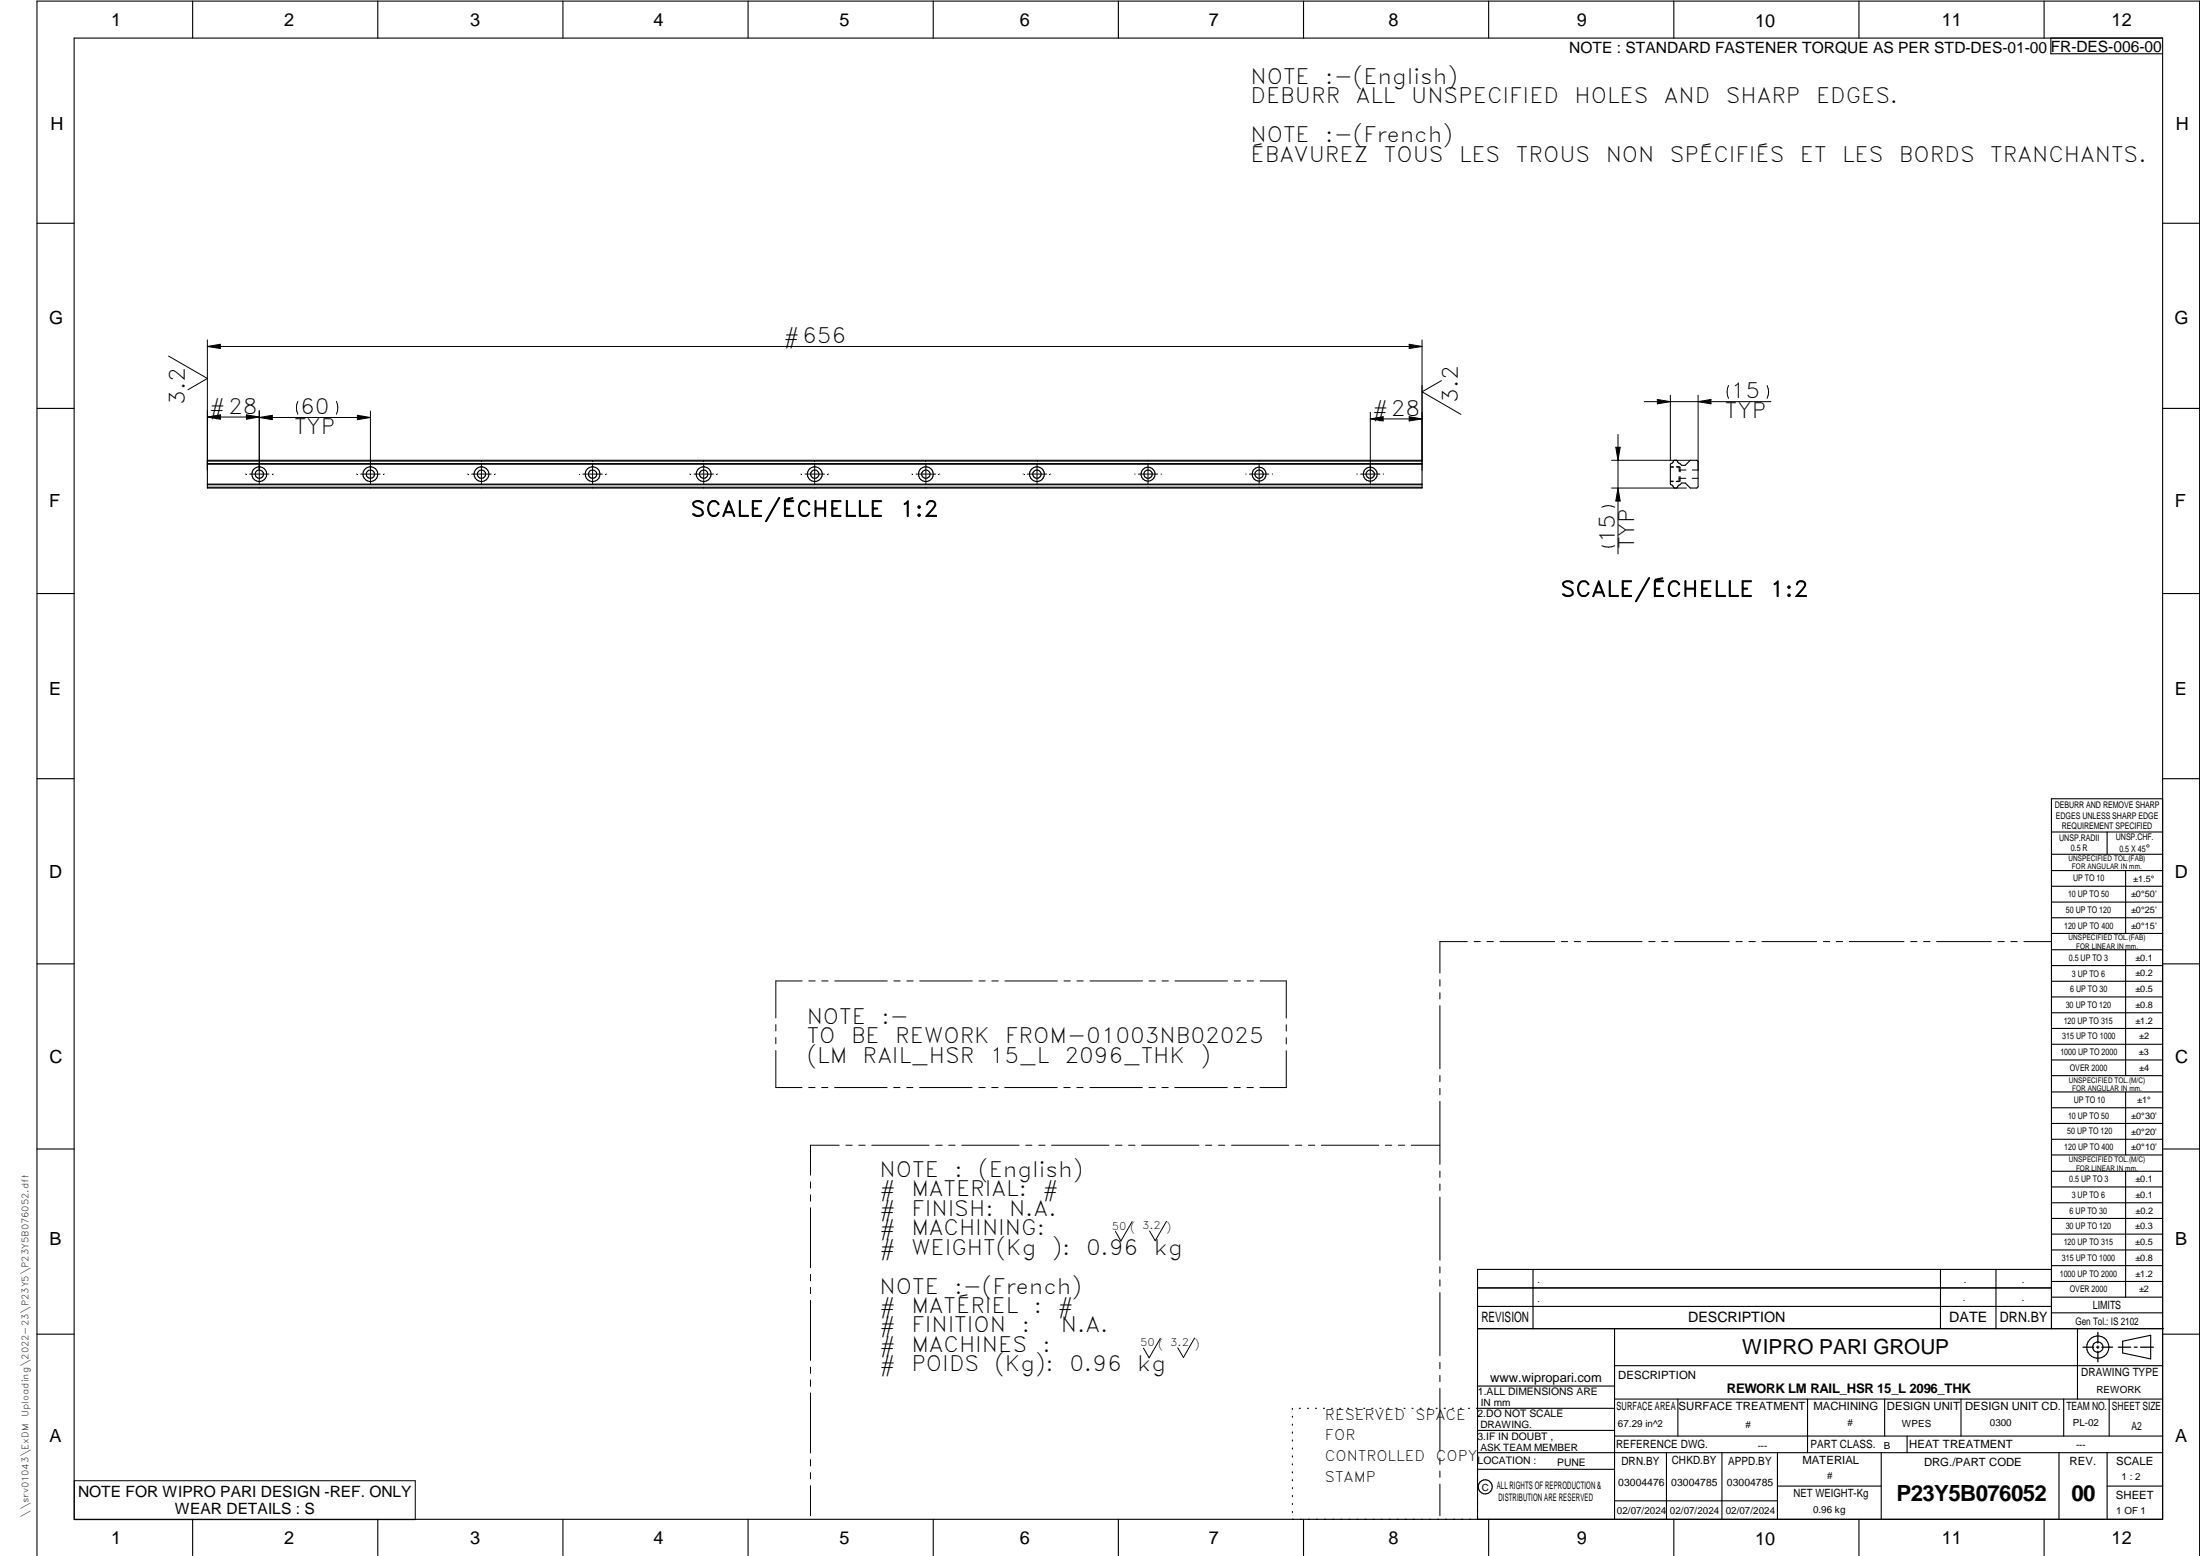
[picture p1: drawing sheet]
<svg xmlns="http://www.w3.org/2000/svg" width="594mm" height="420mm" viewBox="0 0 594 420" stroke-linecap="round" stroke-linejoin="round" font-family="sans-serif">
<g fill="none" stroke="#000" stroke-width=".3">
<path d="M20 10.3h564v400h-564zM52 .3v10M102 .3v10M152 .3v10M202 .3v10M252 .3v10M302 .3v10M352 .3v10M402 .3v10M452 .3v10M502 .3v10M552 .3v10"/>
<path d="M553.8 10.3v4.2h30.2M10 60.3h10M584 60.3h10M10 110.3h10M584 110.3h10M56 125.3h328M56 125.2h328M56 130.7h328M56 124.5h328M56 131.6h328M56 130.9h328M56 124.3h328v7.5h-328z"/>
<path d="M451.9 124.5l.2-.2a1.1 1.1 0 0 1 1.2 .8l.8 .5h1l1.3-1.3h1.8l.3 .3v6.8l-.3 .4h-1.8l-1.3-1.4h-1l-.8 .6a1.1 1.1 0 0 1-1.2 .8l-.5-.8-.5-.3v-5.4l.5-.2zM10 160.3h10M584 160.3h10M10 210.3h10M584 215.7h-30v143.1M584 210.3h10M554 224.7h30M554 230.7h30M554 235.1h30M554 239.3h30M569 224.7v6M574 235.1v17"/>
<path d="M554 243.6h30M554 247.8h30M554 252.1h30M554 256.5h30M574 256.5v33.9M10 260.3h10M554 260.7h30M554 265h30M554 269.2h30M554 273.5h30M554 277.7h30M584 260.3h10"/>
<path d="M554 282h30M554 286.2h30M554 290.4h30M554 294.9h30M554 299.1h30M574 294.9v17M10 310.3h10M554 303.4h30M554 307.6h30M554 311.9h30M554 316.3h30M574 316.3v34"/>
<path d="M584 310.3h10M554 320.5h30M554 324.8h30M554 329h30M554 333.2h30M554 337.5h30M399 358.8h185.2M399 352.8h155M399 347.8h155M414 342.8v16M436 358.8v51.5M524 342.8v16"/>
<path d="M539 342.8v16M554 341.8h30M554 346h30M554 350.3h30M554 354.5h30M554 342.8h-155v67.5M561 358.8v19M10 360.3h10M399 374.3h37M436 377.8h148M453.1 377.8v10M488.1 377.8v14.5"/>
<path d="M508.9 377.8v10M529.5 377.8v10M557.3 377.8v10M569.5 377.8v10M573.2 362.2l7.6-1.6v6.3l-7.6-1.6zM584 368.8h-148M584 360.3h10M349 380.3v.3M349 382.4v.3M349 384.6v.3M349 386.7v.3M349 388.8v.3"/>
<path d="M349 391v.3M349 393.1v.3M349 395.3v.3M349 397.4v.3M349 399.5v.3M350.9 380.3h.2M353.1 380.3h.2M355.2 380.3h.3M357.4 380.3h.3M359.6 380.3h.3M361.7 380.3h.3M363.9 380.3h.3"/>
<path d="M366.1 380.3h.3M368.3 380.3h.2M370.4 380.3h.3M372.6 380.3h.3M374.8 380.3h.3M376.9 380.3h.4M379.1 380.3h.3M381.3 380.3h.3M383.4 380.3h.4M385.6 380.3h.3M387.8 380.3h.3M390 380.3h.3"/>
<path d="M392.2 380.3h.3M394.3 380.3h.3M396.5 380.3h.3M398.7 380.3h37.3M399 396.7h37M399 392.3h185M399 386.2h37M436 387.8h148M450 392.3v18M465 392.3v18M480 392.3v18M508 392.3v18"/>
<path d="M515 387.8v4.5M556 392.3v18M569 392.3v18M52 410.3v9.7M102 410.3v9.7M152 410.3v9.7M202 410.3v9.7M252 410.3v9.7M302 410.3v9.7M349 401.7v.3M349 403.8v.4M349 406v.3"/>
<path d="M349 408.1v.3M352 410.3v9.7M402 410.3v9.7M436 405.3h44M452 410.3v9.7M480 401.3h28M502 410.3v9.7M552 410.3v9.7M569 401.3h15M10 420v-419.7h584v419.7"/>
<circle cx="70" cy="128" r="1.13"/>
<circle cx="70" cy="128" r="2"/>
<circle cx="100" cy="128" r="1.11"/>
<circle cx="100" cy="128" r="1.99"/>
<circle cx="130" cy="128" r="1.12"/>
<circle cx="130" cy="128" r="1.99"/>
<circle cx="160" cy="128" r="1.99"/>
<circle cx="160" cy="128" r="1.13"/>
<circle cx="190" cy="128" r="1.11"/>
<circle cx="190" cy="128" r="1.99"/>
<circle cx="220" cy="128" r="1.12"/>
<circle cx="220" cy="128" r="2"/>
<circle cx="250" cy="128" r="1.99"/>
<circle cx="250" cy="128" r="1.13"/>
<circle cx="280" cy="128" r="1.12"/>
<circle cx="280" cy="128" r="1.99"/>
<circle cx="310" cy="128" r="1.13"/>
<circle cx="310" cy="128" r="1.89"/>
<circle cx="340" cy="128" r="1.11"/>
<circle cx="340" cy="128" r="1.87"/>
<circle cx="370" cy="128" r="1.89"/>
<circle cx="370" cy="128" r="1.12"/>
<circle cx="566.5" cy="363.7" r="1.39"/>
<circle cx="566.5" cy="363.8" r="3"/>
<circle cx="401.1" cy="401.5" r="1.9"/>
</g>
<g fill="none" stroke="#000" stroke-width=".27">
<path d="M45.5 96.1l10.5 6.1-5.2 3M56 93.6h328M56 91.8v35.2M56 93.6l3.5-.6v1.1zM380.5 93l3.5 .6-3.5 .5zM384 91.8v35.2M56 112.6l3.5-.6v1.2zM56 112.6h14M66.5 112l3.5 .6-3.5 .6zM70 110.9v19.7M70 112.7l3.5-.6v1.2zM70 112.7h30"/>
<path d="M80.4 108.4a4.1 4.1 0 0 0 0 3.4M90.8 108.4a4.1 4.1 0 0 1 0 3.4M96.5 112.1l3.5 .6-3.5 .6zM100 111v19.6M370 113.1h14M370 111.3v19.3M370 113.1l3.5-.6v1.2zM380.5 112.5l3.5 .6-3.5 .6zM389.2 102.8l-5.2 3 10.5 6.1M436.9 117.3v32.3M444 108.5h34.2M447.5 107.9l3.6 .6-3.6 .6z"/>
<path d="M451.1 106.7v17.6M458.5 108.5l3.5-.6v1.2zM458.5 106.7v20.3M466.8 104.1a4.1 4.1 0 0 0 0 3.5M477.2 104.1a3.8 3.8 0 0 1 0 3.5M66.3 128h.1M67.4 128h5.2M70 131.7v.1M73.7 128h.1M96.3 128h.1M97.4 128h5.3M100 131.7v.1"/>
<path d="M103.7 128h.1M126.3 128h.1M127.4 128h5.2M130 125.4v5.2M130 124.3v.1M130 131.7v.1M133.7 128h.1M157.4 128h5.2M160 124.3v.1M160 125.4v5.2M160 131.7v.1M163.7 128h.1"/>
<path d="M186.3 128h.1M187.4 128h5.3M190 125.4v5.2M190 124.3v.1M190 131.7v.1M193.7 128h.1M216.3 128h.1M217.4 128h5.2M220 124.3v.1M220 131.7v.1M220 125.4v5.2M223.7 128h.1"/>
<path d="M246.2 128h.1M247.4 128h5.2M250 124.3v.1M250 125.4v5.2M250 131.7v.1M253.7 128h.1M276.3 128h.1M277.4 128h5.3M280 124.3v.1M280 125.4v5.2M280 131.7v.1M283.7 128h.1"/>
<path d="M306.4 128h.1M307.4 128h5.2M310 124.4v.1M310 125.4v5.2M310 131.5v.2M313.5 128h.1M336.4 128h.1M337.4 128h5.2M340 124.4v.1M340 125.4v5.2M340 131.5v.2M343.5 128h.2"/>
<path d="M366.4 128h.1M367.4 128h5.3M370 131.5v.2M373.5 128h.1M432.6 136.9a3.8 3.8 0 0 1 3.4 0M435.2 131.8h20.2M435.2 124.3h21.1M436.3 120.8h1.2l-.6 3.5zM436.9 131.8l.6 3.5h-1.2zM451.1 129.9h.8M451.1 130h.7M451.1 126.2h.8"/>
<path d="M451.1 126h.8M452.7 126h.7v1.3M452.8 126.2h.9v1.2M453.4 126.9h.1M453.4 129.2h.1M453.4 128.7v1.3h-.8M453.6 129.2h1.6M453.7 126.9h1.6M453.7 126.9h.1M453.7 128.7v1.2h-.9M456.9 129.2h1.6M457 126.9h1.5"/>
<path d="M432.6 147.4a4.1 4.1 0 0 0 3.4 0M396.2 254.3h-7.4v8.5M398.1 254.3h1.6M401.5 254.3h1.8M405 254.3h14.8M421.6 254.3h1.7M425.1 254.3h1.7M428.6 254.3h14.8M445.2 254.3h1.7M448.7 254.3h1.7M452.2 254.3h14.8M468.8 254.3h1.7"/>
<path d="M472.3 254.3h1.7M475.8 254.3h14.8M492.4 254.3h1.7M495.8 254.3h1.8M499.4 254.3h14.7M516 254.3h1.6M519.4 254.3h1.8M522.9 254.3h14.8M539.5 254.3h1.7M543 254.3h1.7M546.5 254.3h7.4M209.5 276.6v1.8"/>
<path d="M216.6 264.9h-7.1v10M218.4 264.9h1.7M221.9 264.9h1.7M225.4 264.9h14.2M241.4 264.9h1.7M244.9 264.9h1.7M248.4 264.9h14.1M264.4 264.9h1.7M267.8 264.9h1.8M271.4 264.9h14.1M287.3 264.9h1.7M290.8 264.9h1.7"/>
<path d="M294.3 264.9h14.2M310.3 264.9h1.7M313.8 264.9h1.7M317.3 264.9h14.2M333.3 264.9h1.7M336.8 264.9h1.7M340.3 264.9h7v10M347.3 276.7v1.7M388.8 264.5v1.8M388.8 268.1v1.6M388.8 271.6v17M209.5 283.7v10h7.1"/>
<path d="M209.5 280.2v1.7M218.3 293.7h1.8M221.9 293.7h1.7M225.4 293.7h14.2M241.3 293.7h1.7M244.8 293.7h1.7M248.3 293.7h14.2M264.3 293.7h1.7M267.8 293.7h1.7M271.3 293.7h14.2M287.3 293.7h1.7M290.8 293.7h1.7"/>
<path d="M294.3 293.7h14.2M310.3 293.7h1.6M313.8 293.7h1.7M317.2 293.7h14.2M333.2 293.7h1.7M336.7 293.7h1.7M347.3 283.7v10h-7.1M347.3 280.2v1.7M388.8 290.4v1.7M388.8 293.9v1.7M388.8 297.4v17M218.9 319.2v1.6"/>
<path d="M226.6 309.2h-7.7v8.1M228.4 309.2h1.7M231.9 309.2h1.7M235.4 309.2h15.5M252.7 309.2h1.7M256.2 309.2h1.7M259.7 309.2h15.5M277 309.2h1.7M280.5 309.2h1.7M284 309.2h15.5M301.2 309.2h1.8M304.8 309.2h1.7"/>
<path d="M308.3 309.2h15.5M325.5 309.2h1.7M329.1 309.2h1.6M332.6 309.2h15.4M349.8 309.2h1.7M353.3 309.2h1.7M356.8 309.2h15.5M374.1 309.2h1.7M377.6 309.2h1.7M381.1 309.2h7.7M388.8 316.2v1.7M388.8 319.7v1.7"/>
<path d="M218.9 322.6v1.8M218.9 326.1v16.2M305.7 329.9l-3 5.2-1.5-2.6M315 329.8l-3.1 5.2-1.5-2.6M388.8 323.2v17.1M218.9 344.1v1.8M218.9 347.6v1.7M218.9 351.2v16.1M388.8 342.1v1.6M388.8 345.6v1.7M388.8 349v17.1M218.9 369.1v1.7"/>
<path d="M218.9 372.6v1.8M218.9 376.1v16.2M313.3 361.4l-3 5.2-1.5-2.6M322.6 361.3l-3 5.3-1.6-2.7M388.8 367.9v1.7M388.8 371.4v1.7M388.8 374.9v17M20.1 399.8h92v10.5h-92zM218.9 394.1v1.8M218.9 397.6v1.7M388.8 393.7v1.7M388.8 397.2v1.7"/>
<path d="M218.9 401.2v8.1M388.8 400.7v8.6"/>
</g>
<path d="M566.5 359.7v3M562.5 363.8h2.9M566.1 363.8h.7M566.5 363.4v.7M566.5 364.9v2.8M567.6 363.8h2.9M572 363.8h3.4M576.3 363.8h.8M578 363.8h3.5" fill="none" stroke="#000" stroke-width=".34"/>
<path d="M56 93.6l3.5-.6v1.1zM380.5 93l3.5 .6-3.5 .5zM56 112.6l3.5-.6v1.2zM66.5 112l3.5 .6-3.5 .6zM70 112.7l3.5-.6v1.2zM96.5 112.1l3.5 .6-3.5 .6zM370 113.1l3.5-.6v1.2zM380.5 112.5l3.5 .6-3.5 .6zM447.5 107.9l3.6 .6-3.6 .6zM458.5 108.5l3.5-.6v1.2zM436.3 120.8h1.2l-.6 3.5zM436.9 131.8l.6 3.5h-1.2z" fill="#000"/>
<g font-size="6">
<text x="512.1" y="405.2">P23Y5B076052</text>
<text x="559.4" y="405.2">00</text>
</g>
<g font-size="5.7">
<text x="337.7" y="22.7">NOTE</text>
<text x="357.9" y="22.7">:-(English)</text>
<text x="337.7" y="27.9">DEBURR</text>
<text x="366.1" y="27.9">ALL</text>
<text x="381" y="27.9">UNSPECIFIED</text>
<text x="425.2" y="27.9">HOLES</text>
<text x="449.3" y="27.9">AND</text>
<text x="466" y="27.9">SHARP</text>
<text x="490.4" y="27.9">EDGES.</text>
<text x="337.7" y="38.4">NOTE</text>
<text x="357.9" y="38.4">:-(French)</text>
<text x="337.7" y="43.7">ÉBAVUREZ</text>
<text x="373.7" y="43.7">TOUS</text>
<text x="394" y="43.7">LES</text>
<text x="409.3" y="43.7">TROUS</text>
<text x="433.6" y="43.7">NON</text>
<text x="451" y="43.7">SPÉCIFIÉS</text>
<text x="486" y="43.7">ET</text>
<text x="497.4" y="43.7">LES</text>
<text x="512.8" y="43.7">BORDS</text>
<text x="537.4" y="43.7">TRANCHANTS.</text>
<text x="211.5" y="92.7">#656</text>
<text x="467.4" y="107.6">15</text>
<text x="49.9" y="109.3" transform="rotate(-90 49.9 109.3)">3.2</text>
<text x="56.5" y="111.7">#28</text>
<text x="81.1" y="111.8">60</text>
<text x="370.5" y="112.2">#28</text>
<text x="393.7" y="108.8" transform="rotate(-90 393.7 108.8)">3.2</text>
<text x="465.8" y="112.8">TYP</text>
<text x="79.4" y="117.1">TYP</text>
<text x="186.5" y="139.4">SCALE/ÉCHELLE</text>
<text x="243" y="139.4">1:2</text>
<text x="436" y="146.7" transform="rotate(-90 436 146.7)">15</text>
<text x="441.3" y="148.3" transform="rotate(-90 441.3 148.3)">TYP</text>
<text x="421.4" y="161.1">SCALE/ÉCHELLE</text>
<text x="477.9" y="161.1">1:2</text>
<text x="217.8" y="276.4">NOTE</text>
<text x="217.8" y="281.7">TO</text>
<text x="229.8" y="281.7">BE</text>
<text x="238" y="276.4">:-</text>
<text x="241.8" y="281.7">REWORK</text>
<text x="271.5" y="281.7">FROM-01003NB02025</text>
<text x="217.8" y="286.9">(LM</text>
<text x="232.9" y="286.9">RAIL_HSR</text>
<text x="267.3" y="286.9">15_L</text>
<text x="287.5" y="286.9">2096_THK</text>
<text x="324.2" y="286.9">)</text>
<text x="237.5" y="317.8">NOTE</text>
<text x="257.7" y="317.8">:</text>
<text x="264.1" y="317.8">(English)</text>
<text x="237.5" y="323">#</text>
<text x="246.1" y="323">MATERIAL:</text>
<text x="281.5" y="323">#</text>
<text x="237.5" y="328.3">#</text>
<text x="246.1" y="328.3">FINISH:</text>
<text x="272.5" y="328.3">N.A.</text>
<text x="237.5" y="333.5">#</text>
<text x="246.1" y="333.5">MACHINING:</text>
<text x="237.5" y="338.8">#</text>
<text x="246.1" y="338.8">WEIGHT(Kg</text>
<text x="284" y="338.8">):</text>
<text x="293.3" y="338.8">0.96</text>
<text x="311.6" y="338.8">kg</text>
<text x="237.5" y="349.3">NOTE</text>
<text x="257.7" y="349.3">:-(French)</text>
<text x="237.5" y="354.5">#</text>
<text x="237.5" y="359.8">#</text>
<text x="246.1" y="354.5">MATÉRIEL</text>
<text x="246.1" y="359.8">FINITION</text>
<text x="275.9" y="359.8">:</text>
<text x="279.2" y="354.5">:</text>
<text x="285.6" y="354.5">#</text>
<text x="286.5" y="359.8">N.A.</text>
<text x="237.5" y="365">#</text>
<text x="246.1" y="365">MACHINES</text>
<text x="281.5" y="365">:</text>
<text x="237.5" y="370.3">#</text>
<text x="246.1" y="370.3">POIDS</text>
<text x="268.5" y="370.3">(Kg):</text>
<text x="288.8" y="370.3">0.96</text>
<text x="307.1" y="370.3">kg</text>
</g>
<text font-size="5.6" x="470.5" y="365.5">WIPRO PARI GROUP</text>
<g font-size="4.9">
<text x="30" y="6.9">1</text>
<text x="76.7" y="6.9">2</text>
<text x="127" y="6.9">3</text>
<text x="176.5" y="6.9">4</text>
<text x="226.7" y="6.9">5</text>
<text x="275.4" y="6.9">6</text>
<text x="326.4" y="6.9">7</text>
<text x="375" y="6.9">8</text>
<text x="425.8" y="6.9">9</text>
<text x="473.9" y="7.3">10</text>
<text x="524.3" y="6.9">11</text>
<text x="570.2" y="6.9">12</text>
<text x="13.6" y="35.1">H</text>
<text x="587.6" y="35.1">H</text>
<text x="13.2" y="87.5">G</text>
<text x="587.2" y="87.5">G</text>
<text x="13.2" y="137">F</text>
<text x="587.2" y="137">F</text>
<text x="13.2" y="187.6">E</text>
<text x="587.2" y="187.6">E</text>
<text x="13.2" y="237">D</text>
<text x="587.2" y="237">D</text>
<text x="13.4" y="287.1">C</text>
<text x="587.4" y="287.1">C</text>
<text x="13.4" y="336.2">B</text>
<text x="587.4" y="336.2">B</text>
<text x="13.4" y="389.3">A</text>
<text x="587.4" y="389.3">A</text>
<text x="30" y="416.9">1</text>
<text x="76.7" y="416.9">2</text>
<text x="127" y="416.9">3</text>
<text x="176.5" y="416.9">4</text>
<text x="226.7" y="416.9">5</text>
<text x="275.4" y="416.9">6</text>
<text x="326.4" y="416.9">7</text>
<text x="375" y="416.9">8</text>
<text x="425.8" y="416.9">9</text>
<text x="473.9" y="417.3">10</text>
<text x="524.3" y="416.9">11</text>
<text x="570.2" y="416.9">12</text>
</g>
<g font-size="4.2">
<text x="423.7" y="14.3">NOTE : STANDARD FASTENER TORQUE AS PER STD-DES-01-00</text>
<text x="553.8" y="14">FR-DES-006-00</text>
<text x="21.1" y="404.3">NOTE FOR WIPRO PARI DESIGN -REF. ONLY</text>
<text x="47.2" y="408.8">WEAR DETAILS : S</text>
</g>
<g font-size="3.9">
<text x="400" y="357.1">REVISION</text>
<text x="455.9" y="357.1">DESCRIPTION</text>
<text x="526.4" y="357.1">DATE</text>
<text x="540" y="357.1">DRN.BY</text>
<text x="357.8" y="383.3">RESERVED</text>
<text x="382.3" y="383.3">SPACE</text>
<text x="357.8" y="388.9">FOR</text>
<text x="357.8" y="394.5">CONTROLLED</text>
<text x="387.8" y="394.5">COPY</text>
<text x="357.8" y="400">STAMP</text>
</g>
<text font-size="3.6" x="466.3" y="376.1">REWORK LM RAIL_HSR 15_L 2096_THK</text>
<text font-size="3.5" x="402.4" y="373.3">www.wipropari.com</text>
<g font-size="3.1">
<text x="565.1" y="353.5">LIMITS</text>
<text x="562" y="371.7">DRAWING TYPE</text>
<text x="437" y="372.3">DESCRIPTION</text>
<text x="436.5" y="380.8">SURFACE AREA</text>
<text x="453.3" y="380.8">SURFACE TREATMENT</text>
<text x="489.7" y="380.8">MACHINING</text>
<text x="509.5" y="380.8">DESIGN UNIT</text>
<text x="530.6" y="380.8">DESIGN UNIT CD.</text>
<text x="558" y="380.6">TEAM NO.</text>
<text x="570.3" y="380.7">SHEET SIZE</text>
<text x="575.6" y="386.1">A2</text>
<text x="436.4" y="391.1">REFERENCE DWG.</text>
<text x="437.8" y="395.5">DRN.BY</text>
<text x="451.4" y="395.4">CHKD.BY</text>
<text x="466.6" y="395.5">APPD.BY</text>
<text x="486.7" y="395.4">MATERIAL</text>
<text x="488.9" y="390.9">PART CLASS.</text>
<text x="515.6" y="390.9">HEAT TREATMENT</text>
<text x="519.6" y="395.9">DRG./PART CODE</text>
<text x="558.9" y="395.5">REV.</text>
<text x="571.4" y="395.6">SCALE</text>
<text x="484.3" y="404.2">NET WEIGHT-Kg</text>
<text x="571.4" y="404.7">SHEET</text>
</g>
<text font-size="3" x="579.5" y="230.1">°</text>
<g font-size="2.8">
<text x="300.3" y="332.1">50 ( 3.2 )</text>
<text x="560.4" y="357.7">Gen Tol.: IS 2102</text>
<text x="307.8" y="363.6">50 ( 3.2 )</text>
<text x="399.1" y="376.6">1.ALL DIMENSIONS ARE</text>
<text x="399" y="382.7">2.DO NOT SCALE</text>
<text x="399" y="388.7">3.IF IN DOUBT ,</text>
<text x="399" y="395.4">LOCATION :</text>
<text x="420.5" y="396">PUNE</text>
<text x="404.2" y="402">ALL RIGHTS OF REPRODUCTION &amp;</text>
<text x="437" y="401.2">03004476</text>
<text x="451.3" y="401.2">03004785</text>
<text x="466.3" y="401.2">03004785</text>
<text x="404.7" y="405.4">DISTRIBUTION ARE RESERVED</text>
</g>
<g font-size="2.7">
<text x="566.1" y="376.2">REWORK</text>
<text x="399.9" y="379.7">IN mm</text>
<text x="399.7" y="385.7">DRAWING.</text>
<text x="436.9" y="385.4">67.29 in^2</text>
<text x="471.4" y="385.5">#</text>
<text x="498.9" y="385">#</text>
<text x="513.6" y="385.3">WPES</text>
<text x="537.3" y="385.1">0300</text>
<text x="559.7" y="385.1">PL-02</text>
<text x="399.7" y="391.8">ASK TEAM MEMBER</text>
<text x="474.6" y="391.2">---</text>
<text x="508.7" y="391.2">B</text>
<text x="560.6" y="391.1">---</text>
<text x="493.4" y="399.5">#</text>
<text x="572.8" y="399.7">1 : 2</text>
<text x="400.1" y="402.5">C</text>
<text x="436.6" y="408.7">02/07/2024</text>
<text x="450.9" y="408.8">02/07/2024</text>
<text x="466" y="408.9">02/07/2024</text>
<text x="489.6" y="408.5">0.96 kg</text>
<text x="571.4" y="408.7">1 OF 1</text>
</g>
<g font-size="2.5">
<text x="554.9" y="218.3">DEBURR AND REMOVE SHARP</text>
<text x="555.2" y="221">EDGES UNLESS SHARP EDGE</text>
<text x="556.1" y="227.1">UNSP.RADII</text>
<text x="556.8" y="223.8">REQUIREMENT SPECIFIED</text>
<text x="571.4" y="226.9">UNSP.CHF.</text>
<text x="559.2" y="229.9">0.5 R</text>
<text x="572.3" y="230.1">0.5 X 45</text>
<text x="559.8" y="238">UP TO 10</text>
<text x="576.1" y="238.1">±1.5°</text>
<text x="558.5" y="242.2">10 UP TO 50</text>
<text x="575.5" y="242.3">±0°50'</text>
<text x="557.4" y="250.7">120 UP TO 400</text>
<text x="557.9" y="246.5">50 UP TO 120</text>
<text x="575.5" y="250.7">±0°15'</text>
<text x="575.5" y="246.5">±0°25'</text>
<text x="558.7" y="259.4">0.5 UP TO 3</text>
<text x="559.5" y="263.7">3 UP TO 6</text>
<text x="576.6" y="263.6">±0.2</text>
<text x="576.6" y="259.4">±0.1</text>
<text x="559" y="267.9">6 UP TO 30</text>
<text x="576.6" y="267.9">±0.5</text>
<text x="557.8" y="272.2">30 UP TO 120</text>
<text x="576.6" y="272.2">±0.8</text>
<text x="556.9" y="280.7">315 UP TO 1000</text>
<text x="557.3" y="276.4">120 UP TO 315</text>
<text x="576.6" y="276.4">±1.2</text>
<text x="577.7" y="280.7">±2</text>
<text x="556.4" y="284.9">1000 UP TO 2000</text>
<text x="577.6" y="284.9">±3</text>
<text x="558.9" y="289.2">OVER 2000</text>
<text x="577.7" y="289.3">±4</text>
<text x="560" y="297.9">UP TO 10</text>
<text x="577.1" y="297.9">±1°</text>
<text x="558.5" y="302.1">10 UP TO 50</text>
<text x="575.5" y="302.1">±0°30'</text>
<text x="557.4" y="310.6">120 UP TO 400</text>
<text x="558.2" y="306.3">50 UP TO 120</text>
<text x="575.5" y="310.6">±0°10'</text>
<text x="575.5" y="306.4">±0°20'</text>
<text x="558.8" y="319.2">0.5 UP TO 3</text>
<text x="559.4" y="323.4">3 UP TO 6</text>
<text x="576.6" y="319.2">±0.1</text>
<text x="576.6" y="323.5">±0.1</text>
<text x="558.9" y="327.7">6 UP TO 30</text>
<text x="576.7" y="327.7">±0.2</text>
<text x="557.8" y="332">30 UP TO 120</text>
<text x="576.6" y="332">±0.3</text>
<text x="556.8" y="340.5">315 UP TO 1000</text>
<text x="557.3" y="336.3">120 UP TO 315</text>
<text x="576.6" y="336.3">±0.5</text>
<text x="576.6" y="340.5">±0.8</text>
<text x="415.2" y="346.4">.</text>
<text x="530.3" y="346.5">.</text>
<text x="545.9" y="346.4">.</text>
<text x="556.2" y="344.7">1000 UP TO 2000</text>
<text x="576.6" y="344.7">±1.2</text>
<text x="415.2" y="351.5">.</text>
<text x="530" y="351.3">.</text>
<text x="545.9" y="351.4">.</text>
<text x="558.9" y="349">OVER 2000</text>
<text x="577.6" y="349">±2</text>
</g>
<g font-size="2.4">
<text x="7.7" y="382.7" transform="rotate(-90 7.7 382.7)">Uploading\2022-23\P23Y5\P23Y5B076052.dft</text>
<text x="7.7" y="409.8" transform="rotate(-90 7.7 409.8)">\\srv01043\ExDM</text>
</g>
<g font-size="2.1">
<text x="558.5" y="232.4">UNSPECIFIED TOL.(FAB)</text>
<text x="559.5" y="234.7">FOR ANGULAR IN mm.</text>
<text x="558.6" y="253.9">UNSPECIFIED TOL.(FAB)</text>
<text x="560.7" y="256.3">FOR LINEAR IN mm.</text>
<text x="558.7" y="292.3">UNSPECIFIED TOL.(M/C)</text>
<text x="559.6" y="294.7">FOR ANGULAR IN mm.</text>
<text x="558.7" y="313.7">UNSPECIFIED TOL.(M/C)</text>
<text x="560.6" y="316.1">FOR LINEAR IN mm.</text>
</g>
</svg>
